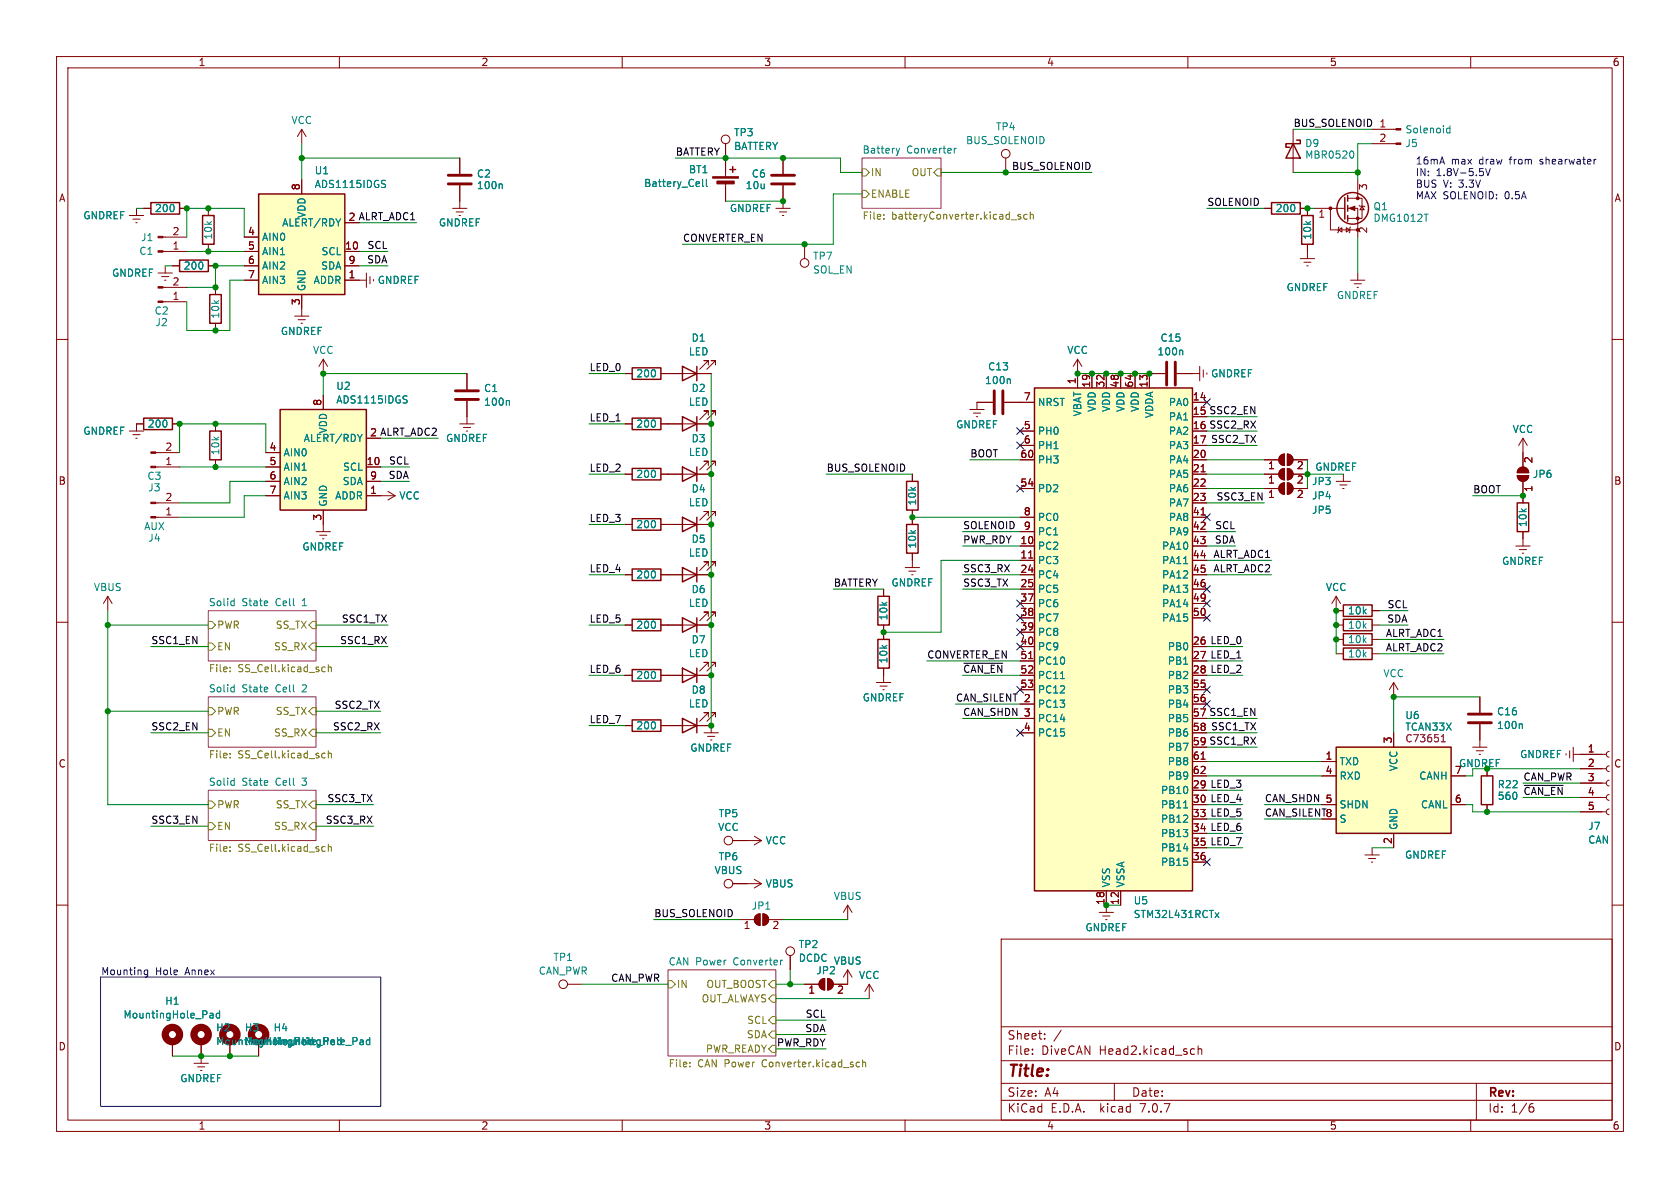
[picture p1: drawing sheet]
<svg xmlns="http://www.w3.org/2000/svg" width="297mm" height="210mm" viewBox="0 0 297 210" stroke-linecap="round" stroke-linejoin="round" font-family="sans-serif">
<g fill="none" stroke="#840000" stroke-width=".18">
<path d="M10 10h277v190h-277zM12 12h273v186h-273zM60 10v2M110 10v2M160 10v2M210 10v2M260 10v2M22.9 38.1h2.5M23.5 38.7h1.3M24 39.4h.3M24.1 36.8v1.3M25.4 36.8h1.3"/>
<path d="M31.7 36.8h1.3M36.8 36.8v1.3M53.3 22.9l-.7 1.2M53.3 22.9v2.5M53.3 31.8v2.5M53.3 22.9l.8 1.2M80 36.8h2.5M80.6 37.5h1.3M81.2 38.1h.2M81.3 27.9v2.8M81.3 32.8v4M128.3 25.4v5.8"/>
<path d="M128.3 32.3v3.3M137.2 36.8h2.5M137.8 37.5h1.3M138.3 38.1h.3M138.4 27.9v2.8M138.4 32.8v4M177.8 27.9v2.6M223.5 36.8h1.3M228.6 22.9v7.6M229.9 36.8h1.2v1.3M232.4 36.8h5.3M235.2 36.8v3.8h4.8"/>
<path d="M238.3 36.8h1.7v5.1M238.3 35.1h2.5v3.5h-2.5M240 31.8v3.3M240.3 36.3l.1 .1h.8l.1 .2M240.8 36.4l.4 .7h-.8zM242.6 25.4h4.2M242.6 22.9h4.2M10 60h2M27.9 48.3h2.6M28.6 48.9h1.2M28.8 50.8h4.2M28.8 44.5h4.2"/>
<path d="M28.8 41.9h4.2M28.8 53.3h4.2M29.1 49.5h.2M29.2 47v1.3M30.5 47h1.2M36.8 47h1.3M36.8 43.2v1.3M38.1 50.8v1.3M38.1 57.2v1.2M43.2 47h2.5M43.2 49.5h2.5M43.2 44.5h2.5"/>
<path d="M43.2 41.9h2.5M52.1 55.9h2.5M52.7 56.5h1.3M53.2 57.2h.3M53.3 52.1v3.8M61 47h2.5M61 49.5h3.8M61 44.5h2.5M64.8 48.3v2.5M65.4 48.9v1.3M66 49.4v.3M142.2 43.2v2.5"/>
<path d="M229.9 45.7h2.5M230.5 46.4h1.3M231 47h.3M231.1 43.2v2.5M236.6 40.6l.6-.3v.7zM236.7 40.1l-.1 .2v.7l-.1 .1M238 40.3l.6 .3-.6 .4zM238.8 40.1l-.2 .2v.7l-.1 .1M238.8 49.5h2.5M239.4 50.2h1.3M239.9 50.8h.3M240 48.3v1.2"/>
<path d="M285 60h2M22.9 76.2h2.5M23.5 76.8h1.3M24 77.5h.3M25.4 74.9h-1.3v1.3M30.5 74.9h1.2M38.1 74.9v1.3M57.1 63.5v2.5M57.1 69.9v2.5M57.1 63.5l-.7 1.3M57.1 63.5l.8 1.3M81.3 74.9h2.5"/>
<path d="M81.9 75.6h1.3M82.4 76.2h.3M82.5 66v2.8M82.5 70.9v4M110.5 74.9h1.3M110.5 66h1.3M116.8 74.9h8.9M116.8 66h8.9M125.2 73.4v-.8h-.7h.7l-1.5 1.6M125.2 64.5v-.7h-.7h.7l-1.5 1.5M126.5 73.4v-.8h-.8h.8l-1.5 1.6M126.5 64.5v-.7h-.8h.8l-1.5 1.5"/>
<path d="M171.4 72.4h2.6M172.1 73h1.3M172.6 73.7h.2M175.5 71.1h-2.8v1.3M177.5 71.1h5.4M180.3 76.2h2.6M180.3 78.7h2.6M190.5 63.5l-.8 1.3M190.5 63.5v5.1M190.5 63.5l.8 1.3M193 66v2.6M195.6 66v2.6"/>
<path d="M198.1 66v2.6M200.7 66v2.6M206 66h-2.8v2.6M208 66h4.1M210.8 71.1h2.6M210.8 78.7h2.6M212.1 64.8v2.5M212.7 65.4v1.3M213.4 65.9v.3M269.2 77.5v5.1M269.2 77.5l-.7 1.2M269.2 77.5l.8 1.2"/>
<path d="M27.5 82.6h4.2M27.5 80h4.2M27.5 88.9h4.2M27.5 91.4h4.2M38.1 81.3v1.3M47 87.6h2.5M47 82.6h2.5M47 80h2.5M47 85.1h2.5M55.9 94h2.5M56.5 94.6h1.3M57 95.3h.3"/>
<path d="M57.1 90.2v3.8M64.8 87.6h5M64.8 82.6h2.5M64.8 85.1h2.5M68.6 86.9l1.2 .7M69.8 87.6l-1.2 .8M110.5 92.7h1.3M110.5 83.8h1.3M116.8 92.7h8.9M116.8 83.8h8.9M125.2 91.2v-.8h-.7h.7l-1.5 1.5M125.2 82.3v-.8h-.7h.7l-1.5 1.6"/>
<path d="M126.5 91.2v-.8h-.8h.8l-1.5 1.5M126.5 82.3v-.8h-.8h.8l-1.5 1.6M161.3 83.8v1.3M161.3 90.2v2.5M161.3 97.8v2.5M180.3 86.4h2.6M180.3 96.5h2.6M180.3 94h2.6M180.3 91.4h2.6M180.3 99.1h2.6M180.3 81.3h2.6M181.9 98.6h.7"/>
<path d="M210.8 83.8h2.6M210.8 86.4h2.6M210.8 96.5h2.6M210.8 94h2.6M210.8 88.9h2.6M210.8 91.4h2.6M210.8 99.1h2.6M210.8 81.3h2.6M212.3 83.4h.8M212.3 91h.8M223.5 83.8h2.6M223.5 86.4h2.6"/>
<path d="M223.5 81.3h2.6M226.4 85.6l.7-.3v2.1a1.02 1.02 0 0 1-1-.7 1.02 1.02 0 0 1 .3-1.1zM226.4 83.1l.7-.3v2a1.02 1.02 0 0 1-1-.6 1.02 1.02 0 0 1 .3-1.1zM226.4 80.5l.7-.2v2a1.02 1.02 0 0 1-1-.7 1.02 1.02 0 0 1 .3-1.1zM227.6 85.3a1.02 1.02 0 0 1 1 1.1 1.02 1.02 0 0 1-1 1zM227.6 82.8a1.02 1.02 0 0 1 1 1 1.02 1.02 0 0 1-1 1zM227.6 80.3a1.02 1.02 0 0 1 1 1 1.02 1.02 0 0 1-1 1zM228.6 83.8h2.5M228.6 86.4h2.5M228.6 81.3h2.5M236.2 85.1h2.6M236.9 85.7h1.2"/>
<path d="M237.4 86.4h.2M237.5 83.8v1.3M268 96.5h2.5M268.2 84.1h2.1a1.02 1.02 0 0 1-1.1 1 1.02 1.02 0 0 1-1-1zM268.5 82.8a1.01 1.01 0 0 1 1.1-.2 1.01 1.01 0 0 1 .7 1h-2.1zM268.6 97.2h1.3M269.1 97.8h.3M269.2 85.1v3.8M269.2 94v2.5M10 110h2M19 105.4l-.7 1.3M19 105.4v2.6"/>
<path d="M19 105.4l.8 1.3M110.5 101.6h1.3M110.5 110.5h1.3M110.5 119.4h1.3M116.8 101.6h8.9M116.8 110.5h8.9M116.8 119.4h8.9M125.2 100.1v-.8h-.7h.7l-1.5 1.5M125.2 109v-.8h-.7h.7l-1.5 1.5M125.2 117.9v-.8h-.7h.7l-1.5 1.5M126.5 100.1v-.8h-.8h.8l-1.5 1.5M126.5 109v-.8h-.8h.8l-1.5 1.5"/>
<path d="M126.5 117.9v-.8h-.8h.8l-1.5 1.5M156.2 104.1v1.3M156.2 110.5v2.5M156.2 118.1v2.6M160 100.3h2.6M160.7 101h1.2M161.2 101.6h.2M180.3 101.6h2.6M180.3 119.4h2.6M180.3 104.1h2.6M180.3 106.7h2.6M180.3 109.2h2.6"/>
<path d="M180.3 111.8h2.6M180.3 114.3h2.6M180.3 116.8h2.6M181.9 116.4h.7M210.8 101.6h2.6M210.8 104.1h2.6M210.8 106.7h2.6M210.8 109.2h2.6M236.2 110.5h1.3M236.2 105.4v2.6h1.3M236.2 115.6h1.3M236.2 113h1.3"/>
<path d="M236.2 105.4l-.7 1.3M236.2 105.4l.8 1.3M242.6 110.5h1.2M242.6 108h1.2M242.6 115.6h1.2M242.6 113h1.2M285 110h2M110.5 128.3h1.3M116.8 128.3h8.9v1.2M124.5 129.5h2.5M125.1 130.2h1.3M125.2 126.7v-.7h-.7h.7l-1.5 1.5"/>
<path d="M125.6 130.8h.3M126.5 126.7v-.7h-.8h.8l-1.5 1.5M154.9 120.7h2.6M155.6 121.3h1.2M156.1 121.9h.2M180.3 121.9h2.6M180.3 129.5h2.6M180.3 124.5h2.6M180.3 127h2.6M210.8 121.9h2.6M210.8 129.5h2.6M210.8 134.6h2.6"/>
<path d="M210.8 137.2h2.6M210.8 124.5h2.6M212.3 134.2h.8M233.7 134.6h2.5M233.7 137.2h2.5M246.4 120.7v2.5M246.4 129.5v2.6M246.4 120.7l-.8 1.2M246.4 120.7l.7 1.2M256.5 137.2h2.6M260.3 132.1h2.6M261 132.7h1.3"/>
<path d="M261.5 133.4h.2M261.6 123.2v2.8M261.6 128v4.1M262.9 135.9v1.3M276.9 133.2v.3M277.5 132.7v1.3M278.1 133.4h5.9M278.1 132.1v2.5M279.4 138.4h4.6M279.4 135.9h4.6M284.5 137.9l-.4 .2-.1 .3 .1 .4 .4 .1M284.5 135.4l-.4 .1-.1 .4 .1 .3 .4 .2"/>
<path d="M284.5 132.8l-.4 .2-.1 .3 .1 .4 .4 .2M10 160h2M129.5 148.6h5.1M129.5 156.2h5.1M133.3 147.8l1.3 .8M133.3 155.4l1.3 .8M134.6 148.6l-1.3 .8M134.6 156.2l-1.3 .8M195.6 157.5v3.8M198.1 157.5v2.5M210.8 152.4h2.6M233.7 142.2h2.5"/>
<path d="M233.7 144.8h2.5M241.3 151.1h2.5M241.9 151.8h1.3M242.4 152.4h.3M242.6 149.9v1.2M246.4 147.3v2.6M256.5 142.2h2.6M262.9 142.2v1.3M279.4 143.5h4.6M279.4 141h4.6M284.5 143l-.4 .2-.1 .3 .1 .4 .4 .1M284.5 140.5l-.4 .1-.1 .4 .1 .3 .4 .2"/>
<path d="M285 160h2M100.3 174h2.6M130.8 162.6h2.5M133.7 161.8l.7-.3v2.1a1.02 1.02 0 0 1-1-.7 1.02 1.02 0 0 1 .3-1.1zM134.9 161.5a1.02 1.02 0 0 1 1 1.1 1.02 1.02 0 0 1-1 1zM135.9 162.6h2.5M139.7 168.9v2.6M142.2 174h2.6M145.1 173.2l.7-.2v2a1.02 1.02 0 0 1-.9-.6 1.02 1.02 0 0 1 .2-1.2zM146.3 173a1.02 1.02 0 0 1 1 1 1.02 1.02 0 0 1-1 1zM149.9 160l-.8 1.3M149.9 160v2.6"/>
<path d="M149.9 171.5v2.5h-2.6M149.9 160l.7 1.3M149.9 171.5l-.8 1.2M149.9 171.5l.7 1.2M153.7 174l-.8 1.3M153.7 174v2.5M153.7 174l.7 1.3M177 166h108v32h-108zM194.3 161.3h2.5M194.9 161.9h1.3M195.5 162.6h.2M30.5 184.2v2.5"/>
<path d="M34.3 188h2.5M34.9 188.6h1.3M35.4 189.2h.3M35.6 184.2v3.8M40.6 184.2v2.5M45.7 184.2v2.5M60 198v2M110 198v2M160 198v2M177 194.5h108M177 191.5h108M177 187.5h108"/>
<path d="M177 181.5h108M182.5 186.3v.1M182.5 185.5v.1M184.7 183.6v.1M184.7 182.8v.1M187.6 182.1l-1.3 2M197 191.5v3M210 198v2M210.7 185.4l.5 .1M211.2 186.3l-.5 .1M211.8 185.5l.2-.1 .4 .1 .1 .9M211.8 184.9v1.5"/>
<path d="M260 198v2M261 191.5v6.5M270.6 195.7h.3l.3 .3-.1 .5-.5 .1M271 195.1l-.4 .1"/>
<circle cx="128.3" cy="24.6" r=".76"/>
<circle cx="177.8" cy="27.2" r=".76"/>
<circle cx="142.2" cy="46.5" r=".76"/>
<circle cx="128.8" cy="156.2" r=".76"/>
<circle cx="128.8" cy="148.6" r=".76"/>
<circle cx="99.6" cy="174" r=".76"/>
<circle cx="139.7" cy="168.1" r=".76"/>
</g>
<g fill="#fff" stroke="#fff" stroke-width=".18">
<path d="M152.4 27.9h14v8.9h-14z"/>
<path d="M36.8 108h19.1v8.8h-19.1z"/>
<path d="M36.8 123.2h19.1v8.9h-19.1z"/>
<path d="M36.8 139.7h19.1v8.9h-19.1z"/>
<path d="M118.1 171.5h19.1v15.2h-19.1z"/>
</g>
<path d="M152.4 27.9h14v8.9h-14zM36.8 108h19.1v8.8h-19.1zM36.8 123.2h19.1v8.9h-19.1zM36.8 139.7h19.1v8.9h-19.1zM254.8 131.1h.7M254.8 130.2l.4-.3v1.2M118.1 171.5h19.1v15.2h-19.1z" fill="none" stroke="#840084" stroke-width=".18"/>
<g fill="none" stroke="#848400" stroke-width=".18">
<path d="M152.4 29.8h.6l.7 .7-.7 .6h-.6zM152.4 33.7h.6l.7 .6-.7 .6h-.6zM156.2 38.6v.1M156.2 38v.1M165.7 29.8h.7v1.3h-.7l-.6-.6zM178.7 38.9h1M180.4 38l-.3-.1-.1 .2v.2l.4 .1v.3h-.4M181.6 38l-.4-.1-.2 .2 .1 .6h.5M182.1 38l.2-.1 .3 .1 .1 .7M182.1 37.5v1.2M36.8 109.9h.7l.6 .6-.6 .6h-.7zM36.8 113.7h.7l.6 .6-.6 .6h-.7z"/>
<path d="M40.7 118.6v.1M40.7 118v.1M55.2 109.9h.7v1.2h-.7l-.6-.6zM55.2 113.7h.7v1.2h-.7l-.6-.6zM57.1 117.9l.4 .1M57.5 118.7h-.4M58 118l.2-.1 .3 .1 .1 .7M58 117.5v1.2M36.8 125.1h.7l.6 .6-.6 .7h-.7zM36.8 128.9h.7l.6 .6-.6 .7h-.7zM40.7 133.2v.1M40.7 133.9v.1"/>
<path d="M55.2 125.1h.7v1.3h-.7l-.6-.7zM55.2 128.9h.7v1.3h-.7l-.6-.7zM57.1 133.1l.4 .1M57.5 133.9l-.4 .1M58 132.7v1.3M58 133.3l.2-.2 .3 .1 .1 .8M36.8 141.6h.7l.6 .6-.6 .7h-.7zM36.8 145.4h.7l.6 .7-.6 .6h-.7zM40.7 149.7v.1M40.7 150.4v.1M55.2 141.6h.7v1.3h-.7l-.6-.7zM55.2 145.4h.7v1.3h-.7l-.6-.6z"/>
<path d="M57.1 149.7h.4M57.5 150.4l-.4 .1M58 149.2v1.3M58 149.8l.2-.1h.3l.1 .8M118.1 173.4h.6l.7 .6-.7 .6h-.6zM136.5 173.4h.7v1.2h-.7l-.6-.6zM136.5 175.9h.7v1.3h-.7l-.6-.7zM136.5 179.7h.7v1.3h-.7l-.6-.7zM122 188.5v.1M122 187.8v.1M136.5 184.8h.7v1.3h-.7l-.6-.7zM136.5 182.2h.7v1.3h-.7l-.6-.6z"/>
<path d="M151.6 187.8h.4M152 188.5l-.4 .1M152.5 187.9l.2-.1h.3v.8M152.5 187.3v1.3"/>
</g>
<g fill="none" stroke="#008484" stroke-width=".18">
<path d="M67.7 31.9h.5M67.9 32.5l.3 .3-.3 .3M88.6 32.5l.2 .2v.7M124.2 31.7v1.1l.2 .2M124.9 31.7v1.1l.2 .2M158.4 26.2l.3 .9M158.7 27.1l-.2 .3M159 26.2l-.3 .9M168.7 26.2v.9M169.1 26.2l-.4 .3M239 26.7a.79 .79 0 0 1 0 1.3M251.8 37.9h.7"/>
<path d="M255.7 23.3l.3 .2 .3-.1M256.3 22.2v1.3M256.3 22.7h-.3l-.3 .2M71.5 70h.5M71.7 70.6l.3 .3-.3 .3M89.9 70.8l.2 .2v.6M178.4 67l.2 .2v.6M208.9 61.9l.2 .2v.6M209.2 99.6h.8M41 106.2l.4 .1M41.4 105.8v1.3M41.4 107l-.4 .1"/>
<path d="M187.5 120h.7M41 121.5h.4M41 138h.4M41.4 121v1.3M41.4 137.6v1.2M41.4 122.3h-.4M41.4 138.8h-.4M268.9 127.9l.2 .2v.7M209.2 142.8h.8M37.3 179.1h.2l.2 .2v.7M37.7 179.9l-.4 .1M37.7 179.4l-.4 .1"/>
<path d="M38.8 179.2l-.3-.1-.3 .3 .1 .5h.5M38.8 178.7v1.3M138.3 169.7l-.2 .1M214.8 161.4l.7 .8M215.5 161.4l-.7 .8M63.8 183.8l.4 .1v.8M64.2 184.6l-.4 .1M64.2 184.1l-.4 .1M65.4 183.9l-.4-.1-.2 .3 .1 .5h.5M65.4 183.4v1.3"/>
</g>
<g fill="none" stroke="#840000" stroke-width=".25">
<path d="M26.7 35.8h5v2h-5zM35.8 38.1h2v5.1h-2zM45.7 34.3h15.3v17.8h-15.3zM129 30h1M129.5 29.5v1M224.8 35.8h5.1v2h-5.1zM228.6 25.4l1.3 2.5h-2.6zM229.2 24.8h.7v.6h-2.6v.6h.7M230.1 38.1h2.1v5.1h-2.1zM237.7 34.9v3.8M238.3 34.5v1.1M238.3 36.3v1"/>
<path d="M238.3 38.1v1M31.7 46h5.1v2h-5.1zM37.1 52.1h2v5.1h-2zM25.4 73.9h5.1v2h-5.1zM37.1 76.2h2v5.1h-2zM49.5 72.4h15.3v17.8h-15.3zM111.8 73.9h5v2h-5zM111.8 65h5v2.1h-5zM120.6 73.7l2.6 1.2-2.6 1.3zM120.6 64.8l2.6 1.2-2.6 1.3zM123.2 64.8v2.5M123.2 73.7v2.5"/>
<path d="M182.9 68.6h27.9v88.9h-27.9zM111.8 91.7h5v2h-5zM111.8 82.8h5v2h-5zM120.6 91.4l2.6 1.3-2.6 1.3zM120.6 82.6l2.6 1.2-2.6 1.3zM123.2 82.6v2.5M123.2 91.4v2.6M160.3 85.1h2v5.1h-2zM160.3 92.7h2v5.1h-2zM268.2 88.9h2.1v5.1h-2.1zM111.8 100.6h5v2h-5zM111.8 118.4h5v2h-5z"/>
<path d="M111.8 109.5h5v2h-5zM120.6 100.3l2.6 1.3-2.6 1.3zM120.6 109.2l2.6 1.3-2.6 1.3zM120.6 118.1l2.6 1.3-2.6 1.3zM123.2 100.3v2.6M123.2 109.2v2.6M123.2 118.1v2.6M155.2 113h2v5.1h-2zM155.2 105.4h2v5.1h-2zM237.5 106.9h5.1v2.1h-5.1zM237.5 114.6h5.1v2h-5.1zM237.5 109.5h5.1v2h-5.1z"/>
<path d="M237.5 112h5.1v2h-5.1zM111.8 127.3h5v2h-5zM120.6 127l2.6 1.3-2.6 1.2zM123.2 127v2.5M236.2 132.1h20.3v15.2h-20.3zM261.9 137.2h2v5h-2z"/>
<circle cx="239.1" cy="36.8" r="2.79"/>
</g>
<g fill="#840000" stroke="#840000" stroke-width=".18">
<path d="M246.8 25.3h.8v.2h-.8z"/>
<path d="M246.8 22.7h.8v.3h-.8z"/>
<path d="M268.2 84.1h2.1a1.02 1.02 0 0 1-1.1 1 1.02 1.02 0 0 1-1-1z"/>
<path d="M268.5 82.8a1.01 1.01 0 0 1 1.1-.2 1.01 1.01 0 0 1 .7 1h-2.1z"/>
<path d="M26.7 79.9h.8v.2h-.8z"/>
<path d="M26.7 82.4h.8v.3h-.8z"/>
<path d="M145.1 173.2l.7-.2v2a1.02 1.02 0 0 1-.9-.6 1.02 1.02 0 0 1 .2-1.2z"/>
<path d="M146.3 173a1.02 1.02 0 0 1 1 1 1.02 1.02 0 0 1-1 1z"/>
<path d="M27.9 41.8h.9v.2h-.9z"/>
<path d="M27.9 44.3h.9v.3h-.9z"/>
<path d="M27.9 50.7h.9v.2h-.9z"/>
<path d="M27.9 53.2h.9v.3h-.9z"/>
<path d="M126 31.2h4.6v.3h-4.6z"/>
<path d="M126.7 32h3.1v.5h-3.1z"/>
<path d="M238.5 36.8l1-.4v.8z"/>
<path d="M26.7 88.8h.8v.2h-.8z"/>
<path d="M26.7 91.3h.8v.3h-.8z"/>
<path d="M133.7 161.8l.7-.3v2.1a1.02 1.02 0 0 1-1-.7 1.02 1.02 0 0 1 .3-1.1z"/>
<path d="M134.9 161.5a1.02 1.02 0 0 1 1 1.1 1.02 1.02 0 0 1-1 1z"/>
<path d="M226.4 85.6l.7-.3v2.1a1.02 1.02 0 0 1-1-.7 1.02 1.02 0 0 1 .3-1.1z"/>
<path d="M227.6 85.3a1.02 1.02 0 0 1 1 1.1 1.02 1.02 0 0 1-1 1z"/>
<path d="M226.4 83.1l.7-.3v2a1.02 1.02 0 0 1-1-.6 1.02 1.02 0 0 1 .3-1.1z"/>
<path d="M227.6 82.8a1.02 1.02 0 0 1 1 1 1.02 1.02 0 0 1-1 1z"/>
<path d="M226.4 80.5l.7-.2v2a1.02 1.02 0 0 1-1-.7 1.02 1.02 0 0 1 .3-1.1z"/>
<path d="M227.6 80.3a1.02 1.02 0 0 1 1 1 1.02 1.02 0 0 1-1 1z"/>
<circle cx="235.2" cy="36.8" r=".25"/>
<circle cx="240" cy="40.6" r=".25"/>
<circle cx="240" cy="38.6" r=".25"/>
<circle cx="240" cy="35.1" r=".25"/>
</g>
<g fill="#ffffc2" stroke="#ffffc2" stroke-width=".18">
<path d="M49.5 72.4h15.3v17.8h-15.3z"/>
<path d="M45.7 34.3h15.3v17.8h-15.3z"/>
<path d="M236.2 132.1h20.3v15.2h-20.3z"/>
<path d="M182.9 68.6h27.9v88.9h-27.9z"/>
</g>
<path d="M79.2 32.5h4.1M79.2 31h4.1M136.4 32.5h4.1M136.4 31h4.1M80.5 70.6h4.1M80.5 69.1h4.1M175.8 69.1v4.1M177.3 69.1v4.1M206.2 64v4.1M207.8 64v4.1M259.6 127.8h4.1M259.6 126.2h4.1" fill="none" stroke="#840000" stroke-width=".51"/>
<g fill="none" stroke="#840000" stroke-width="1.3">
<circle cx="30.5" cy="182.9" r="1.27"/>
<circle cx="35.6" cy="182.9" r="1.27"/>
<circle cx="40.6" cy="182.9" r="1.27"/>
<circle cx="45.7" cy="182.9" r="1.27"/>
</g>
<path d="M170.4 117.2h6.9M269.5 138.8h6.8" fill="none" stroke="#000" stroke-width=".18"/>
<path d="M262.6 29.8l.5 1.3 .4-1.3M282 28.2h.2M17.8 172.7h49.5v22.9h-49.5zM25.6 172.2l.1 .1 .4-.1M26.1 171.5v1l-.2 .2h-.3M26.1 171.5h-.4l-.1 .1" fill="none" stroke="#0000c2" stroke-width=".18"/>
<g fill="none" stroke="#008400" stroke-width=".18">
<path d="M24.1 36.8h1.3M53.3 27.9h28M53.3 25.4v6.4M63.5 39.4h10.2M119.4 27.9h29.2v2.6h3.8M128.3 35.6h10.1M152.4 34.3h-5.1v8.9h-26.7M166.4 30.5h26.6M213.4 36.8h10.1M228.6 22.9h14M228.6 30.5h11.4M231.1 36.8h1.3"/>
<path d="M242.6 25.4h-2.6v6.4M29.2 47h1.3M33 41.9v-5.1h10.2v5.1M33 44.5h10.2M43.2 49.5h-2.6v8.9h-7.6v-5.1M43.2 47h-5.1v3.8h-5.1M63.5 44.5h5.1M63.5 47h5.1M240 41.9v6.4M67.3 77.5h10.2M82.5 66h-25.4v3.9M104.1 66h6.4"/>
<path d="M104.1 74.9h6.4M125.7 66v62.3M190.5 66h12.7M213.4 73.7h8.8M213.4 78.7h8.8M213.4 76.2h8.8M31.7 80v-5.1h15.3v5.1M31.7 82.6h15.3M47 85.1h-6.4v3.8h-8.9M47 87.6h-3.8v3.8h-11.5M67.3 82.6h5.1M67.3 85.1h5.1"/>
<path d="M104.1 83.8h6.4M104.1 92.7h6.4M146 83.8h15.3M161.3 91.4h19M170.2 94h10.1M170.2 96.5h10.1M171.4 81.3h8.9M180.3 99.1h-13.9v12.7h-10.2M213.4 88.9h10.1M213.4 86.4h10.1M213.4 83.8h10.1M213.4 81.3h10.1"/>
<path d="M213.4 94h5M213.4 99.1h11.4M213.4 96.5h5M231.1 81.3v5.1M231.1 83.8h6.4M260.3 87.6h8.9M19 110.5h17.8M19 108v34.2h17.8M26.7 114.3h10.1M55.9 110.5h12.7M55.9 114.3h12.7M104.1 110.5h6.4"/>
<path d="M104.1 119.4h6.4M104.1 101.6h6.4M147.3 104.1h8.9M163.8 116.8h16.5M170.2 104.1h10.1M170.2 119.4h10.1M170.2 101.6h10.1M213.4 119.4h6.3M213.4 116.8h6.3M213.4 101.6h11.4M213.4 114.3h6.3M236.2 108v7.6"/>
<path d="M243.8 110.5h5.1M243.8 108h5.1M243.8 113h11.5M243.8 115.6h11.5M19 125.7h17.8M26.7 129.5h10.1M55.9 129.5h11.4M55.9 125.7h11.4M104.1 128.3h6.4M168.9 124.5h11.4M170.2 127h10.1M213.4 127h8.8"/>
<path d="M213.4 129.5h8.8M213.4 132.1h8.8M213.4 139.7h6.3M213.4 134.6h20.3M213.4 137.2h20.3M260.3 135.9v1.3h-1.2M261.6 123.2h-15.2v6.3M262.9 135.9h16.5M269.2 138.4h10.2M26.7 146.1h10.1M55.9 146.1h10.1M55.9 142.2h10.1"/>
<path d="M213.4 142.2h6.3M213.4 144.8h6.3M213.4 149.9h6.3M213.4 147.3h6.3M223.5 142.2h10.2M223.5 144.8h10.2M242.6 149.9h3.8M259.1 142.2h1.2v1.3h19.1M269.2 141h10.2M102.9 174h15.2M115.6 162.6h15.2M137.2 174h5"/>
<path d="M137.2 176.5h16.5M138.4 162.6h11.5M139.7 171.5v2.5M195.6 160h2.5M30.5 186.7h15.2M137.2 185.4h8.8M137.2 182.9h8.8M137.2 180.3h8.8"/>
</g>
<g fill="none" stroke="#000084" stroke-width=".18">
<path d="M179.7 78.1l1.2 1.2M179.7 75.6l1.2 1.2M180.9 78.1l-1.2 1.2M180.9 75.6l-1.2 1.2M212.8 70.5l1.2 1.2M214 70.5l-1.2 1.2M179.7 85.8l1.2 1.2M180.9 85.8l-1.2 1.2M212.8 90.8l1.2 1.2M214 90.8l-1.2 1.2M179.7 111.2l1.2 1.2M179.7 113.7l1.2 1.2"/>
<path d="M179.7 106.1l1.2 1.2M179.7 108.6l1.2 1.2M180.9 111.2l-1.2 1.2M180.9 113.7l-1.2 1.2M180.9 106.1l-1.2 1.2M180.9 108.6l-1.2 1.2M212.8 103.5l1.2 1.2M212.8 108.6l1.2 1.2M212.8 106.1l1.2 1.2M214 103.5l-1.2 1.2M214 108.6l-1.2 1.2M214 106.1l-1.2 1.2"/>
<path d="M179.7 128.9l1.2 1.2M179.7 121.3l1.2 1.2M180.9 128.9l-1.2 1.2M180.9 121.3l-1.2 1.2M212.8 123.9l1.2 1.2M212.8 121.3l1.2 1.2M214 123.9l-1.2 1.2M214 121.3l-1.2 1.2M212.8 151.8l1.2 1.2M214 151.8l-1.2 1.2"/>
</g>
<g fill="#008400" stroke="#008400" stroke-width=".18">
<circle cx="200.7" cy="66" r=".46"/>
<circle cx="203.2" cy="66" r=".46"/>
<circle cx="195.6" cy="66" r=".46"/>
<circle cx="198.1" cy="66" r=".46"/>
<circle cx="231.1" cy="83.8" r=".46"/>
<circle cx="195.6" cy="160" r=".46"/>
<circle cx="262.9" cy="143.5" r=".46"/>
<circle cx="246.4" cy="123.2" r=".46"/>
<circle cx="138.4" cy="27.9" r=".46"/>
<circle cx="193" cy="66" r=".46"/>
<circle cx="190.5" cy="66" r=".46"/>
<circle cx="161.3" cy="91.4" r=".46"/>
<circle cx="177.8" cy="30.5" r=".46"/>
<circle cx="138.4" cy="35.6" r=".46"/>
<circle cx="142.2" cy="43.2" r=".46"/>
<circle cx="236.2" cy="113" r=".46"/>
<circle cx="236.2" cy="110.5" r=".46"/>
<circle cx="236.2" cy="108" r=".46"/>
<circle cx="269.2" cy="87.6" r=".46"/>
<circle cx="156.2" cy="111.8" r=".46"/>
<circle cx="231.1" cy="36.8" r=".46"/>
<circle cx="240" cy="30.5" r=".46"/>
<circle cx="125.7" cy="92.7" r=".46"/>
<circle cx="125.7" cy="119.4" r=".46"/>
<circle cx="36.8" cy="36.8" r=".46"/>
<circle cx="53.3" cy="27.9" r=".46"/>
<circle cx="33" cy="36.8" r=".46"/>
<circle cx="38.1" cy="58.4" r=".46"/>
<circle cx="57.1" cy="66" r=".46"/>
<circle cx="19" cy="125.7" r=".46"/>
<circle cx="19" cy="110.5" r=".46"/>
<circle cx="35.6" cy="186.7" r=".46"/>
<circle cx="40.6" cy="186.7" r=".46"/>
<circle cx="125.7" cy="101.6" r=".46"/>
<circle cx="125.7" cy="110.5" r=".46"/>
<circle cx="139.7" cy="174" r=".46"/>
<circle cx="125.7" cy="128.3" r=".46"/>
<circle cx="36.8" cy="44.5" r=".46"/>
<circle cx="38.1" cy="47" r=".46"/>
<circle cx="38.1" cy="50.8" r=".46"/>
<circle cx="38.1" cy="74.9" r=".46"/>
<circle cx="38.1" cy="82.6" r=".46"/>
<circle cx="31.7" cy="74.9" r=".46"/>
<circle cx="125.7" cy="83.8" r=".46"/>
<circle cx="125.7" cy="74.9" r=".46"/>
<circle cx="128.3" cy="27.9" r=".46"/>
</g>
<text font-size="2.8" fill="#840000" x="178" y="190.9">Title:</text>
<g font-size="2.1" fill="#840000">
<text x="178" y="184">Sheet:</text>
<text x="178" y="186.7">File:</text>
<text x="184.1" y="186.7">DiveCAN</text>
<text x="194.4" y="186.7">Head2.kicad_sch</text>
<text x="178" y="196.9">KiCad</text>
<text x="178" y="194.1">Size:</text>
<text x="184.7" y="194.1">A4</text>
<text x="185.7" y="196.9">E.D.A.</text>
<text x="194.6" y="196.9">kicad</text>
<text x="200" y="194.1">Date:</text>
<text x="201.8" y="196.9">7.0.7</text>
<text x="263" y="194.3">Rev:</text>
<text x="263" y="196.9">Id:</text>
<text x="267.1" y="196.9">1/6</text>
</g>
<g font-size="1.8" fill="#840000">
<text x="35" y="11.9">1</text>
<text x="85" y="11.9">2</text>
<text x="135" y="11.9">3</text>
<text x="185" y="11.9">4</text>
<text x="235" y="11.9">5</text>
<text x="285" y="11.9">6</text>
<text x="243.8" y="22.6">1</text>
<text x="243.8" y="25.1">2</text>
<text x="10.3" y="35.9">A</text>
<text x="53.1" y="33.7" transform="rotate(-90 53.1 33.7)">8</text>
<text x="242" y="33.7" transform="rotate(-90 242 33.7)">3</text>
<text x="285.3" y="35.9">A</text>
<text x="30.4" y="41.7">2</text>
<text x="43.7" y="41.7">4</text>
<text x="61.5" y="39.1">2 ALRT_ADC1</text>
<text x="61.5" y="39.1">2</text>
<text x="233" y="38.8">1</text>
<text x="242" y="41.3" transform="rotate(-90 242 41.3)">2</text>
<text x="30.4" y="44.2">1</text>
<text x="43.7" y="44.2">5</text>
<text x="43.7" y="46.7">6</text>
<text x="60.9" y="44.2">10</text>
<text x="61.5" y="46.7">9</text>
<text x="30.4" y="53.1">1</text>
<text x="30.4" y="50.5">2</text>
<text x="43.7" y="49.3">7</text>
<text x="61.5" y="49.3">1</text>
<text x="53.1" y="54" transform="rotate(-90 53.1 54)">3</text>
<text x="56.9" y="71.8" transform="rotate(-90 56.9 71.8)">8</text>
<text x="180.9" y="70.9">7</text>
<text x="190.2" y="68" transform="rotate(-90 190.2 68)">1</text>
<text x="192.8" y="68.6" transform="rotate(-90 192.8 68.6)">19</text>
<text x="195.3" y="68.6" transform="rotate(-90 195.3 68.6)">32</text>
<text x="197.9" y="68.6" transform="rotate(-90 197.9 68.6)">48</text>
<text x="200.4" y="68.6" transform="rotate(-90 200.4 68.6)">64</text>
<text x="202.9" y="68.6" transform="rotate(-90 202.9 68.6)">13</text>
<text x="210.8" y="70.9">14</text>
<text x="65.3" y="77.2">2 ALRT_ADC2</text>
<text x="65.3" y="77.2">2</text>
<text x="180.9" y="75.9">5</text>
<text x="210.8" y="73.4">15 SSC2_EN</text>
<text x="210.8" y="75.9">16 SSC2_RX</text>
<text x="210.8" y="73.4">15</text>
<text x="210.8" y="75.9">16</text>
<text x="29.1" y="82.3">1</text>
<text x="29.1" y="79.8">2</text>
<text x="47.6" y="79.8">4</text>
<text x="47.6" y="82.3">5</text>
<text x="64.7" y="82.3">10</text>
<text x="180.3" y="81">60</text>
<text x="180.9" y="78.5">6</text>
<text x="210.8" y="78.5">17</text>
<text x="210.8" y="81">20</text>
<text x="210.8" y="83.6">21</text>
<text x="224.1" y="83.3">1</text>
<text x="229.2" y="83.3">2</text>
<text x="271.2" y="82" transform="rotate(-90 271.2 82)">2</text>
<text x="10.3" y="85.9">B</text>
<text x="29.1" y="88.6">2</text>
<text x="47.6" y="84.8">6</text>
<text x="47.6" y="87.4">7</text>
<text x="65.3" y="87.4">1</text>
<text x="65.3" y="84.8">9</text>
<text x="180.3" y="86.1">54</text>
<text x="210.8" y="86.1">22</text>
<text x="210.8" y="88.6">23</text>
<text x="224.1" y="85.8">1</text>
<text x="224.1" y="88.3">1</text>
<text x="229.2" y="88.3">2</text>
<text x="229.2" y="85.8">2</text>
<text x="271.2" y="87.1" transform="rotate(-90 271.2 87.1)">1</text>
<text x="285.3" y="85.9">B</text>
<text x="29.1" y="91.2">1</text>
<text x="56.9" y="92.1" transform="rotate(-90 56.9 92.1)">3</text>
<text x="180.9" y="91.2">8</text>
<text x="180.9" y="93.7">9</text>
<text x="210.8" y="91.2">41</text>
<text x="210.8" y="93.7">42</text>
<text x="180.3" y="96.3">10</text>
<text x="180.3" y="98.8">11</text>
<text x="180.3" y="101.3">24</text>
<text x="210.8" y="96.3">43</text>
<text x="210.8" y="98.8">44</text>
<text x="210.8" y="101.3">45</text>
<text x="180.3" y="103.9">25</text>
<text x="180.3" y="106.4">37</text>
<text x="210.8" y="103.9">46</text>
<text x="210.8" y="106.4">49</text>
<text x="180.3" y="109">38</text>
<text x="180.3" y="111.5">39</text>
<text x="210.8" y="109">50</text>
<text x="180.3" y="114">40</text>
<text x="180.3" y="116.6">51</text>
<text x="180.3" y="119.1">52</text>
<text x="210.8" y="114">26 LED_0</text>
<text x="210.8" y="116.6">27 LED_1</text>
<text x="210.8" y="119.1">28 LED_2</text>
<text x="210.8" y="114">26</text>
<text x="210.8" y="116.6">27</text>
<text x="210.8" y="119.1">28</text>
<text x="180.3" y="121.7">53</text>
<text x="180.9" y="124.2">2</text>
<text x="210.8" y="121.7">55</text>
<text x="210.8" y="124.2">56</text>
<text x="180.9" y="129.3">4</text>
<text x="180.9" y="126.7">3</text>
<text x="210.8" y="126.7">57 SSC1_EN</text>
<text x="210.8" y="129.3">58</text>
<text x="210.8" y="131.8">59 SSC1_RX</text>
<text x="210.8" y="126.7">57</text>
<text x="210.8" y="131.8">59</text>
<text x="246.1" y="131.5" transform="rotate(-90 246.1 131.5)">3</text>
<text x="10.3" y="135.9">C</text>
<text x="210.8" y="134.4">61</text>
<text x="210.8" y="136.9">62</text>
<text x="234.2" y="134.4">1</text>
<text x="234.2" y="136.9">4</text>
<text x="257.1" y="136.9">7</text>
<text x="280.6" y="133.1">1</text>
<text x="280.6" y="135.6">2</text>
<text x="285.3" y="135.9">C</text>
<text x="210.8" y="139.4">29 LED_3</text>
<text x="210.8" y="142">30 LED_4</text>
<text x="210.8" y="139.4">29</text>
<text x="210.8" y="142">30</text>
<text x="234.2" y="142">5</text>
<text x="257.1" y="142">6</text>
<text x="280.6" y="138.2">3</text>
<text x="280.6" y="140.7">4</text>
<text x="280.6" y="143.3">5</text>
<text x="210.8" y="144.5">33 LED_5</text>
<text x="210.8" y="147.1">34 LED_6</text>
<text x="210.8" y="149.6">35 LED_7</text>
<text x="210.8" y="144.5">33</text>
<text x="210.8" y="147.1">34</text>
<text x="210.8" y="149.6">35</text>
<text x="234.2" y="144.5">8</text>
<text x="246.1" y="149.3" transform="rotate(-90 246.1 149.3)">2</text>
<text x="210.8" y="152.1">36</text>
<text x="195.3" y="160.1" transform="rotate(-90 195.3 160.1)">18</text>
<text x="197.9" y="160.1" transform="rotate(-90 197.9 160.1)">12</text>
<text x="131.4" y="164.5">1</text>
<text x="136.5" y="164.5">2</text>
<text x="142.8" y="176">1</text>
<text x="147.9" y="176">2</text>
<text x="10.3" y="185.9">D</text>
<text x="285.3" y="185.9">D</text>
<text x="35" y="199.9">1</text>
<text x="85" y="199.9">2</text>
<text x="135" y="199.9">3</text>
<text x="185" y="199.9">4</text>
<text x="235" y="199.9">5</text>
<text x="285" y="199.9">6</text>
</g>
<g font-size="1.8" fill="#008484">
<text x="51.4" y="22.1">VCC</text>
<text x="176" y="23.3">TP4</text>
<text x="248.4" y="23.8">Solenoid</text>
<text x="129.7" y="24.3">TP3</text>
<text x="129.7" y="26.7">BATTERY</text>
<text x="152.4" y="27.2">Battery</text>
<text x="160.3" y="27.2">Converter</text>
<text x="170.7" y="25.7">BUS_SOLENOID</text>
<text x="230.6" y="26.2">D9</text>
<text x="230.6" y="28.2">MBR0520</text>
<text x="248.4" y="26.2">J5</text>
<text x="55.5" y="31">U1</text>
<text x="55.5" y="33.4">ADS1115IDGS</text>
<text x="84.2" y="31.6">C2</text>
<text x="84.2" y="33.6">100n</text>
<text x="113.8" y="33.3">Battery_Cell</text>
<text x="121.7" y="30.8">BT1</text>
<text x="131.7" y="33.6">10u</text>
<text x="132.8" y="31.6">C6</text>
<text x="14.6" y="39">GNDREF</text>
<text x="27.3" y="37.7">200</text>
<text x="49.8" y="40.2">ALERT/RDY</text>
<text x="54.2" y="38.6" transform="rotate(-90 54.2 38.6)">VDD</text>
<text x="77.5" y="40.2">GNDREF</text>
<text x="128.9" y="37.7">GNDREF</text>
<text x="225.4" y="37.7">200</text>
<text x="242.7" y="37.4">Q1</text>
<text x="242.7" y="39.4">DMG1012T</text>
<text x="24.5" y="45.3">C1</text>
<text x="24.8" y="42.8">J1</text>
<text x="32.4" y="47.9">200</text>
<text x="37.7" y="42.5" transform="rotate(-90 37.7 42.5)">10k</text>
<text x="46.2" y="42.8">AIN0</text>
<text x="46.2" y="45.3">AIN1</text>
<text x="46.2" y="47.9">AIN2</text>
<text x="56.7" y="47.9">SDA</text>
<text x="56.7" y="45.3">SCL</text>
<text x="143.6" y="46.1">TP7</text>
<text x="232" y="42.5" transform="rotate(-90 232 42.5)">10k</text>
<text x="19.7" y="49.1">GNDREF</text>
<text x="46.2" y="50.4">AIN3</text>
<text x="54.2" y="51.6" transform="rotate(-90 54.2 51.6)">GND</text>
<text x="55.4" y="50.4">ADDR</text>
<text x="66.7" y="50.4">GNDREF</text>
<text x="143.6" y="48.6">SOL_EN</text>
<text x="227.3" y="51.7">GNDREF</text>
<text x="236.2" y="53.1">GNDREF</text>
<text x="27.2" y="55.8">C2</text>
<text x="27.4" y="57.9">J2</text>
<text x="39" y="56.4" transform="rotate(-90 39 56.4)">10k</text>
<text x="49.5" y="59.4">GNDREF</text>
<text x="55.2" y="62.8">VCC</text>
<text x="121.7" y="63">LED</text>
<text x="122.2" y="60.6">D1</text>
<text x="174.6" y="65.7">C13</text>
<text x="188.6" y="62.8">VCC</text>
<text x="204.5" y="63">100n</text>
<text x="205.1" y="60.6">C15</text>
<text x="59.4" y="69.1">U2</text>
<text x="59.4" y="71.5">ADS1115IDGS</text>
<text x="85.5" y="69.5">C1</text>
<text x="85.5" y="71.9">100n</text>
<text x="112.4" y="66.9">200</text>
<text x="121.7" y="71.9">LED</text>
<text x="122.2" y="69.5">D2</text>
<text x="174" y="68.1">100n</text>
<text x="183.4" y="72">NRST</text>
<text x="206.5" y="72">PA0</text>
<text x="214" y="66.9">GNDREF</text>
<text x="14.6" y="77.1">GNDREF</text>
<text x="26" y="75.8">200</text>
<text x="58" y="76.7" transform="rotate(-90 58 76.7)">VDD</text>
<text x="112.4" y="75.8">200</text>
<text x="168.9" y="75.9">GNDREF</text>
<text x="183.4" y="77.1">PH0</text>
<text x="191.4" y="73.7" transform="rotate(-90 191.4 73.7)">VBAT</text>
<text x="193.9" y="72.9" transform="rotate(-90 193.9 72.9)">VDD</text>
<text x="196.4" y="72.9" transform="rotate(-90 196.4 72.9)">VDD</text>
<text x="199" y="72.9" transform="rotate(-90 199 72.9)">VDD</text>
<text x="201.5" y="72.9" transform="rotate(-90 201.5 72.9)">VDD</text>
<text x="204.1" y="74" transform="rotate(-90 204.1 74)">VDDA</text>
<text x="206.5" y="74.5">PA1</text>
<text x="206.5" y="77.1">PA2</text>
<text x="267.3" y="76.7">VCC</text>
<text x="39" y="80.6" transform="rotate(-90 39 80.6)">10k</text>
<text x="50" y="80.9">AIN0</text>
<text x="50" y="83.4">AIN1</text>
<text x="53.6" y="78.3">ALERT/RDY</text>
<text x="60.6" y="83.4">SCL</text>
<text x="78.8" y="78.3">GNDREF</text>
<text x="121.7" y="80.8">LED</text>
<text x="122.2" y="78.4">D3</text>
<text x="183.4" y="79.6">PH1</text>
<text x="183.4" y="82.1">PH3</text>
<text x="206.5" y="79.6">PA3</text>
<text x="206.5" y="82.1">PA4</text>
<text x="232.4" y="83.4">GNDREF</text>
<text x="26" y="85">C3</text>
<text x="26.1" y="87.1">J3</text>
<text x="50" y="86">AIN2</text>
<text x="50" y="88.5">AIN3</text>
<text x="58" y="89.7" transform="rotate(-90 58 89.7)">GND</text>
<text x="59.2" y="88.5">ADDR</text>
<text x="60.5" y="86">SDA</text>
<text x="70.5" y="88.5">VCC</text>
<text x="112.4" y="84.7">200</text>
<text x="121.7" y="89.7">LED</text>
<text x="122.2" y="87.3">D4</text>
<text x="162.2" y="89.5" transform="rotate(-90 162.2 89.5)">10k</text>
<text x="183.4" y="87.2">PD2</text>
<text x="206.5" y="84.7">PA5</text>
<text x="206.5" y="87.2">PA6</text>
<text x="206.5" y="89.8">PA7</text>
<text x="231.9" y="88.5">JP4</text>
<text x="231.9" y="86">JP3</text>
<text x="270.9" y="84.7">JP6</text>
<text x="25.4" y="93.9">AUX</text>
<text x="26.1" y="96">J4</text>
<text x="112.4" y="93.6">200</text>
<text x="183.4" y="92.3">PC0</text>
<text x="183.4" y="94.8">PC1</text>
<text x="206.5" y="92.3">PA8</text>
<text x="206.5" y="94.8">PA9</text>
<text x="231.9" y="91">JP5</text>
<text x="270.1" y="93.3" transform="rotate(-90 270.1 93.3)">10k</text>
<text x="53.4" y="97.5">GNDREF</text>
<text x="121.7" y="98.6">LED</text>
<text x="122.2" y="96.2">D5</text>
<text x="162.2" y="97.1" transform="rotate(-90 162.2 97.1)">10k</text>
<text x="183.4" y="97.4">PC2</text>
<text x="183.4" y="99.9">PC3</text>
<text x="205.3" y="97.4">PA10</text>
<text x="205.3" y="99.9">PA11</text>
<text x="265.5" y="100.1">GNDREF</text>
<text x="16.5" y="104.7">VBUS</text>
<text x="36.8" y="107.2">Solid</text>
<text x="42.8" y="107.2">State</text>
<text x="48.8" y="107.2">Cell</text>
<text x="53.7" y="107.2">1</text>
<text x="112.4" y="102.5">200</text>
<text x="121.7" y="107.5">LED</text>
<text x="122.2" y="105.1">D6</text>
<text x="157.5" y="103.9">GNDREF</text>
<text x="183.4" y="102.5">PC4</text>
<text x="183.4" y="105">PC5</text>
<text x="183.4" y="107.5">PC6</text>
<text x="205.3" y="102.5">PA12</text>
<text x="205.3" y="105">PA13</text>
<text x="205.3" y="107.5">PA14</text>
<text x="234.3" y="104.7">VCC</text>
<text x="112.4" y="111.4">200</text>
<text x="122.2" y="113.9">D7</text>
<text x="157.1" y="109.8" transform="rotate(-90 157.1 109.8)">10k</text>
<text x="183.4" y="110.1">PC7</text>
<text x="183.4" y="112.6">PC8</text>
<text x="205.3" y="110.1">PA15</text>
<text x="238.2" y="108.8">10k</text>
<text x="238.2" y="111.4">10k</text>
<text x="238.2" y="113.9">10k</text>
<text x="121.7" y="116.4">LED</text>
<text x="157.1" y="117.4" transform="rotate(-90 157.1 117.4)">10k</text>
<text x="183.4" y="115.2">PC9</text>
<text x="183.4" y="117.7">PC10</text>
<text x="206.4" y="115.2">PB0</text>
<text x="206.4" y="117.7">PB1</text>
<text x="238.2" y="116.4">10k</text>
<text x="244.5" y="119.9">VCC</text>
<text x="36.8" y="122.5">Solid</text>
<text x="42.8" y="122.5">State</text>
<text x="48.8" y="122.5">Cell</text>
<text x="53.7" y="122.5">2</text>
<text x="112.4" y="120.2">200</text>
<text x="121.7" y="125.3">LED</text>
<text x="122.2" y="122.8">D8</text>
<text x="152.4" y="124.2">GNDREF</text>
<text x="183.4" y="125.3">PC13</text>
<text x="183.4" y="120.2">PC11</text>
<text x="183.4" y="122.8">PC12</text>
<text x="206.4" y="120.2">PB2</text>
<text x="206.4" y="122.8">PB3</text>
<text x="206.4" y="125.3">PB4</text>
<text x="112.4" y="129.1">200</text>
<text x="183.4" y="127.9">PC14</text>
<text x="183.4" y="130.4">PC15</text>
<text x="206.4" y="127.9">PB5</text>
<text x="206.4" y="130.4">PB6</text>
<text x="248.3" y="127.3">U6</text>
<text x="248.3" y="129.4">TCAN33X</text>
<text x="264.6" y="126.7">C16</text>
<text x="264.6" y="129.1">100n</text>
<text x="121.9" y="133.1">GNDREF</text>
<text x="206.4" y="132.9">PB7</text>
<text x="206.4" y="135.5">PB8</text>
<text x="236.7" y="135.5">TXD</text>
<text x="247.2" y="136.4" transform="rotate(-90 247.2 136.4)">VCC</text>
<text x="268.6" y="134.2">GNDREF</text>
<text x="36.8" y="139">Solid</text>
<text x="42.8" y="139">State</text>
<text x="48.8" y="139">Cell</text>
<text x="53.7" y="139">3</text>
<text x="205.1" y="140.6">PB10</text>
<text x="205.1" y="143.1">PB11</text>
<text x="206.4" y="138">PB9</text>
<text x="236.7" y="138">RXD</text>
<text x="236.7" y="143.1">SHDN</text>
<text x="250.8" y="138">CANH</text>
<text x="251.1" y="143.1">CANL</text>
<text x="264.7" y="139.5">R22</text>
<text x="264.7" y="141.6">560</text>
<text x="126.9" y="147.1">VCC</text>
<text x="127" y="144.7">TP5</text>
<text x="135.3" y="149.5">VCC</text>
<text x="205.1" y="145.6">PB12</text>
<text x="205.1" y="148.2">PB13</text>
<text x="236.7" y="145.6">S</text>
<text x="247.2" y="146.8" transform="rotate(-90 247.2 146.8)">GND</text>
<text x="280.7" y="146.9">J7</text>
<text x="280.7" y="149.3">CAN</text>
<text x="126.2" y="154.7">VBUS</text>
<text x="127" y="152.3">TP6</text>
<text x="205.1" y="150.7">PB14</text>
<text x="205.1" y="153.3">PB15</text>
<text x="248.3" y="152">GNDREF</text>
<text x="132.8" y="161">JP1</text>
<text x="135.3" y="157.1">VBUS</text>
<text x="147.3" y="159.3">VBUS</text>
<text x="196.4" y="157" transform="rotate(-90 196.4 157)">VSS</text>
<text x="199" y="157" transform="rotate(-90 199 157)">VSSA</text>
<text x="200.3" y="160.1">U5</text>
<text x="141.1" y="167.8">TP2</text>
<text x="191.8" y="164.8">GNDREF</text>
<text x="200.3" y="162.5">STM32L431RCTx</text>
<text x="95.1" y="172.5">CAN_PWR</text>
<text x="97.7" y="170.1">TP1</text>
<text x="118.1" y="170.7">CAN Power</text>
<text x="129.8" y="170.7">Converter</text>
<text x="141.1" y="170.2">DCDC</text>
<text x="144.2" y="172.4">JP2</text>
<text x="147.3" y="170.7">VBUS</text>
<text x="151.8" y="173.3">VCC</text>
<text x="29.1" y="177.8">H1</text>
<text x="21.7" y="180.2">MountingHole_Pad</text>
<text x="38.1" y="182.5">H2</text>
<text x="38.1" y="185">MountingHole_Pad</text>
<text x="43.2" y="182.5">H3</text>
<text x="48.3" y="182.5">H4</text>
<text x="48.3" y="185">MountingHole_Pad</text>
<text x="31.8" y="191.5">GNDREF</text>
</g>
<g font-size="1.8">
<text x="228.6" y="22.5">BUS_SOLENOID</text>
<text x="119.4" y="27.6">BATTERY</text>
<text x="178.8" y="30.1">BUS_SOLENOID</text>
<text x="213.4" y="36.5">SOLENOID</text>
<text x="64.8" y="46.6">SDA</text>
<text x="64.9" y="44.1">SCL</text>
<text x="120.6" y="42.8">CONVERTER_EN</text>
<text x="104.1" y="65.7">LED_0</text>
<text x="104.1" y="74.6">LED_1</text>
<text x="68.7" y="82.2">SCL</text>
<text x="104.1" y="83.5">LED_2</text>
<text x="146" y="83.5">BUS_SOLENOID</text>
<text x="171.4" y="80.9">BOOT</text>
<text x="214" y="78.4">SSC2_TX</text>
<text x="68.6" y="84.7">SDA</text>
<text x="215" y="88.6">SSC3_EN 1</text>
<text x="260.3" y="87.3">BOOT</text>
<text x="104.1" y="92.4">LED_3</text>
<text x="170.2" y="93.6">SOLENOID</text>
<text x="214.7" y="93.6">SCL</text>
<text x="104.1" y="101.3">LED_4</text>
<text x="170.2" y="96.2">PWR_RDY</text>
<text x="170.2" y="101.3">SSC3_RX</text>
<text x="214.4" y="98.7">ALRT_ADC1</text>
<text x="214.4" y="101.3">ALRT_ADC2</text>
<text x="214.7" y="96.2">SDA</text>
<text x="147.3" y="103.8">BATTERY</text>
<text x="170.2" y="103.8">SSC3_TX</text>
<text x="245.2" y="107.6">SCL</text>
<text x="26.7" y="114">SSC1_EN</text>
<text x="60" y="114">SSC1_RX</text>
<text x="60.3" y="110.1">SSC1_TX</text>
<text x="104.1" y="110.1">LED_5</text>
<text x="244.9" y="112.7">ALRT_ADC1</text>
<text x="245.1" y="110.1">SDA</text>
<text x="104.1" y="119">LED_6</text>
<text x="163.8" y="116.5">CONVERTER_EN</text>
<text x="170.2" y="119">~{CAN_EN} 52</text>
<text x="244.9" y="115.2">ALRT_ADC2</text>
<text x="59.1" y="125.4">SSC2_TX</text>
<text x="168.9" y="124.1">CAN_SILENT 2</text>
<text x="26.7" y="129.2">SSC2_EN</text>
<text x="58.8" y="129.2">SSC2_RX</text>
<text x="104.1" y="127.9">LED_7</text>
<text x="170.2" y="126.7">CAN_SHDN 3</text>
<text x="214" y="129.2">SSC1_TX</text>
<text x="57.8" y="141.9">SSC3_TX</text>
<text x="223.5" y="141.9">CAN_SHDN 5</text>
<text x="269.2" y="138.1">CAN_PWR</text>
<text x="269.2" y="140.6">~{CAN_EN}</text>
<text x="26.7" y="145.7">SSC3_EN</text>
<text x="57.5" y="145.7">SSC3_RX</text>
<text x="223.5" y="144.4">CAN_SILENT8</text>
<text x="115.6" y="162.2">BUS_SOLENOID</text>
<text x="107.9" y="173.6">CAN_PWR</text>
<text x="142.3" y="180">SCL</text>
<text x="137.3" y="185.1">PWR_RDY</text>
<text x="142.3" y="182.5">SDA</text>
</g>
<g font-size="1.8" fill="#0000c2">
<text x="250.2" y="29.2">16mA</text>
<text x="256.6" y="29.2">max</text>
<text x="261.6" y="29.2">draw</text>
<text x="267.2" y="29.2">from</text>
<text x="272.7" y="29.2">shearwater</text>
<text x="250.2" y="31.2">IN:</text>
<text x="250.2" y="33.3">BUS</text>
<text x="250.2" y="35.3">MAX SOLENOID:</text>
<text x="253.9" y="31.2">1.8V-5.5V</text>
<text x="255.2" y="33.3">V: 3.3V</text>
<text x="266.1" y="35.3">0.5A</text>
<text x="17.8" y="172.5">Mounting</text>
<text x="27.5" y="172.5">Hole</text>
<text x="32.9" y="172.5">Annex</text>
</g>
<g font-size="1.8" fill="#848400">
<text x="153.9" y="31.3">IN</text>
<text x="153.9" y="35.2">ENABLE</text>
<text x="161.1" y="31.3">OUT</text>
<text x="152.4" y="39.1">File:</text>
<text x="157.6" y="39.1">batteryConverter.kicad_sch</text>
<text x="38.3" y="111.4">PWR</text>
<text x="48.7" y="111.4">SS_TX</text>
<text x="36.8" y="119.2">File:</text>
<text x="38.3" y="115.2">EN</text>
<text x="42.1" y="119.2">SS_Cell.kicad_sch</text>
<text x="48.4" y="115.2">SS_RX</text>
<text x="38.3" y="126.6">PWR</text>
<text x="38.3" y="130.4">EN</text>
<text x="48.4" y="130.4">SS_RX</text>
<text x="48.7" y="126.6">SS_TX</text>
<text x="36.8" y="134.4">File:</text>
<text x="42.1" y="134.4">SS_Cell.kicad_sch</text>
<text x="38.3" y="143.1">PWR</text>
<text x="48.7" y="143.1">SS_TX</text>
<text x="38.3" y="146.9">EN</text>
<text x="48.4" y="146.9">SS_RX</text>
<text x="36.8" y="150.9">File:</text>
<text x="42.1" y="150.9">SS_Cell.kicad_sch</text>
<text x="119.6" y="174.9">IN</text>
<text x="123.9" y="177.4">OUT_ALWAYS</text>
<text x="124.8" y="174.9">OUT_BOOST</text>
<text x="131.9" y="183.7">SDA</text>
<text x="132" y="181.2">SCL</text>
<text x="118.1" y="189">File:</text>
<text x="123.3" y="189">CAN Power</text>
<text x="124.7" y="186.3">PWR_READY</text>
<text x="135" y="189">Converter.kicad_sch</text>
</g>
<text font-size="1.8" fill="#840084" x="248.3" y="131.4">C73651</text>
<text font-size="1.8" fill="#008400" x="257.8" y="135.8">GNDREF</text>
</svg>
